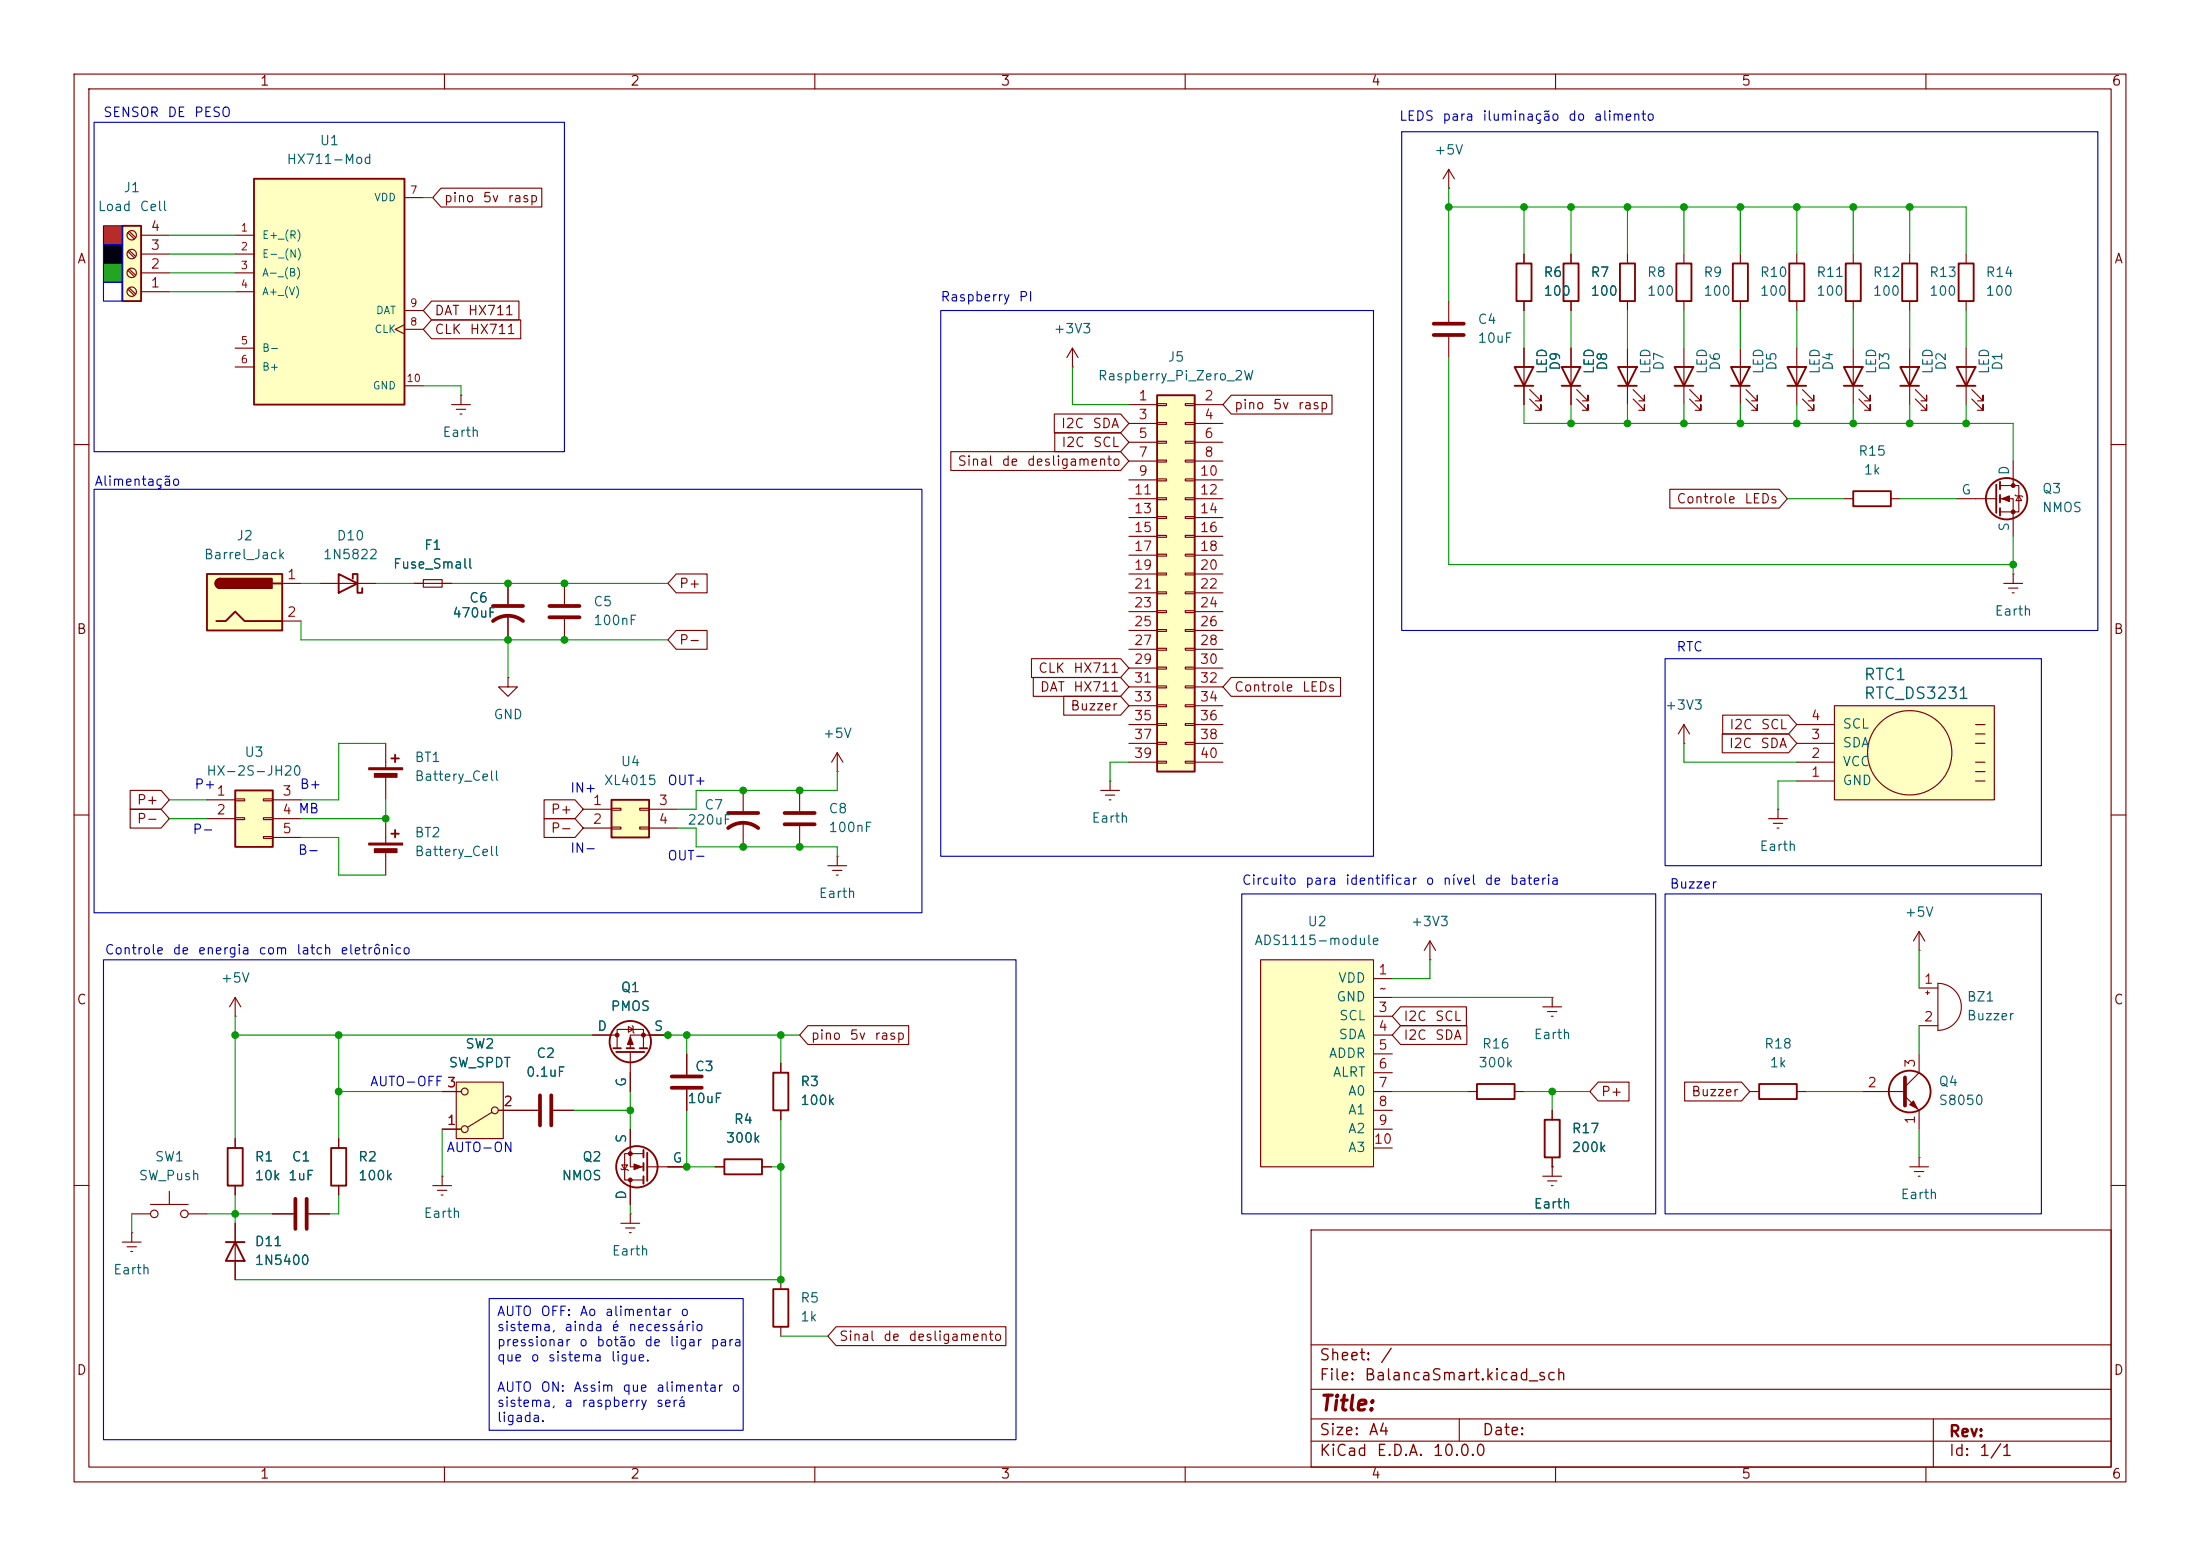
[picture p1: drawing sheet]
<svg xmlns="http://www.w3.org/2000/svg" width="297mm" height="210mm" viewBox="0 0 297 210" stroke-linecap="round" stroke-linejoin="round" font-family="sans-serif">
<g fill="none" stroke="#840000" stroke-width=".15">
<path d="M10 10h277v190h-277zM12 12h273v186h-273zM60 10v2M110 10v2M160 10v2M210 10v2M260 10v2M10 60h2M285 60h2M10 110h2M285 110h2M10 160h2"/>
<path d="M177 166h108v32h-108zM285 160h2M60 198v2M110 198v2M160 198v2M177 194.5h108M177 191.5h108M177 187.5h108M177 181.5h108M197 191.5v3M210 198v2M260 198v2"/>
<path d="M261 191.5v6.5"/>
</g>
<path d="M14 38.1h2.5v2.5h-2.5z" fill="#fbfffd"/>
<path d="M14 30.5h2.5v2.5h-2.5z" fill="#ff1303"/>
<path d="M14 35.6h2.5v2.5h-2.5z" fill="#20ff0a"/>
<path d="M14 33h2.5v2.6h-2.5z" fill="#000"/>
<path d="M205.7 47v7.6M206.5 53.8l1.5 1.6v-.8v.8h-.7M206.5 52.6l1.5 1.5v-.8v.8h-.7M227.3 97.8l-.7 1.3M227.3 97.8l.8 1.3M227.3 97.8v2.5M227.3 100.3h.1" fill="none" stroke="#840000" stroke-width=".15"/>
<path d="M204.5 49.5h2.5l-1.3 2.6zM204.5 52.1h2.5" fill="none" stroke="#840000" stroke-width=".25"/>
<path d="M247.6 95.3h21.6v12.7h-21.6z" fill="#ffffc2"/>
<g fill="none" stroke="#840000" stroke-width=".15">
<path d="M205.7 34.3v1.3M212.1 34.3v1.3M265.4 34.3v1.3M205.7 40.6v1.3M212.1 40.6v1.3M242.6 47v7.6M243.3 53.8l1.6 1.6v-.8v.8h-.8M243.3 52.6l1.6 1.5v-.8v.8h-.8M250.2 47v7.6M251 53.8l1.5 1.6v-.8v.8h-.8M251 52.6l1.5 1.5v-.8v.8h-.8M257.8 47v7.6"/>
<path d="M258.6 53.8l1.5 1.6v-.8v.8h-.8M258.6 52.6l1.5 1.5v-.8v.8h-.8M265.4 40.6v1.3M265.4 47v7.6M266.2 53.8l1.5 1.6v-.8v.8h-.7M266.2 52.6l1.5 1.5v-.8v.8h-.7M242.6 97.8h5M247.6 95.3h21.6v12.7h-21.6zM266.7 99.1h1.3M266.7 97.8h1.3M100.3 106.7v2.8M100.3 111v3.3"/>
<path d="M242.6 105.4h5M242.6 102.9h5M242.6 100.3h5M266.7 105.4h1.3M266.7 104.1h1.3M266.7 102.9h1.3M266.7 100.3h1.3M31.7 137.2h.1M31.7 134.6l-.7 1.3M31.7 134.6l.8 1.3M31.7 134.6v2.6M105.4 143.5v1.3"/>
<path d="M105.4 149.9v1.2"/>
<circle cx="257.8" cy="101.6" r="5.7"/>
</g>
<path d="M204.7 35.6h2.1v5h-2.1zM211.1 35.6h2v5h-2zM264.4 35.6h2v5h-2zM241.3 49.5h2.5l-1.2 2.6zM241.3 52.1h2.5M248.9 49.5h2.6l-1.3 2.6zM248.9 52.1h2.6M256.5 49.5h2.6l-1.3 2.6zM256.5 52.1h2.6M264.2 49.5h2.5l-1.3 2.6zM264.2 52.1h2.5M104.4 144.8h2v5.1h-2z" fill="none" stroke="#840000" stroke-width=".25"/>
<path d="M98.3 111.8a3.3 3.3 0 0 1 4.1 0M98.3 109.7h4.1" fill="none" stroke="#840000" stroke-width=".51"/>
<path d="M31.7 106.7h5.1v7.6h-5.1z" fill="#ffffc2"/>
<path d="M27.9 108h3.8M27.9 110.5h3.8M31.7 107.8h1.3v.3h-1.3zM31.7 110.4h1.3v.2h-1.3zM35.6 107.8h1.2v.3h-1.2zM35.6 110.4h1.2v.2h-1.2zM35.6 112.9h1.2v.3h-1.2zM36.8 108h3.8M36.8 110.5h3.8M36.8 113h3.8M69.8 149.9h2.8M74.7 149.9h2.8" fill="none" stroke="#840000" stroke-width=".15"/>
<path d="M31.7 106.7h5.1v7.6h-5.1z" fill="none" stroke="#840000" stroke-width=".25"/>
<path d="M72.9 147.8v4.1M74.4 147.8v4.1" fill="none" stroke="#840000" stroke-width=".51"/>
<path d="M82.5 108h5.1v5h-5.1z" fill="#ffffc2"/>
<path d="M226.3 35.6h2v5h-2zM45.7 77.5l2.6 1.2-2.6 1.3zM47.6 78.1v-.6h.7v2.5h.6v-.6M82.5 108h5.1v5h-5.1z" fill="none" stroke="#840000" stroke-width=".25"/>
<g fill="none" stroke="#840000" stroke-width=".15">
<path d="M227.3 34.3v1.3M144.8 49.5h.1M144.8 47l-.8 1.3M144.8 47l.7 1.3M144.8 47v2.5M227.3 40.6v1.3M43.2 78.7h7.6M55.9 78.7h5.1M57.1 78.2h2.6v1h-2.6zM78.7 109.2h3.8M78.7 111.8h3.8M82.5 109.1h1.3v.2h-1.3z"/>
<path d="M82.5 111.6h1.3v.3h-1.3zM86.4 109.1h1.2v.2h-1.2zM86.4 111.6h1.2v.3h-1.2zM87.6 109.2h3.8M87.6 111.8h3.8M148.6 106.7h2.5M149.2 107.3h1.3M149.7 108h.3M149.9 105.4h.1M149.9 105.4v1.3"/>
</g>
<path d="M156.2 53.3h5.1v50.8h-5.1z" fill="#ffffc2"/>
<path d="M156.2 53.3h5.1v50.8h-5.1zM52.8 112.5h1M53.3 112v1M30.7 154.9h2.1v5.1h-2.1zM199.4 146.3h5.1v2h-5.1z" fill="none" stroke="#840000" stroke-width=".25"/>
<g fill="none" stroke="#840000" stroke-width=".15">
<path d="M152.4 54.6h3.8M152.4 57.2h3.8M152.4 59.7h3.8M156.2 54.5h1.3v.2h-1.3zM156.2 57h1.3v.3h-1.3zM156.2 59.6h1.3v.2h-1.3zM160 54.5h1.3v.2h-1.3zM160 57h1.3v.3h-1.3zM160 59.6h1.3v.2h-1.3zM161.3 54.6h3.8M161.3 57.2h3.8M161.3 59.7h3.8"/>
<path d="M152.4 62.2h3.8M152.4 64.8h3.8M152.4 67.3h3.8M152.4 69.9h3.8M152.4 72.4h3.8M152.4 74.9h3.8M152.4 77.5h3.8M156.2 62.1h1.3v.3h-1.3zM156.2 64.6h1.3v.3h-1.3zM156.2 67.2h1.3v.2h-1.3zM156.2 69.7h1.3v.3h-1.3zM156.2 72.3h1.3v.2h-1.3z"/>
<path d="M156.2 74.8h1.3v.3h-1.3zM156.2 77.3h1.3v.3h-1.3zM156.2 79.9h1.3v.2h-1.3zM160 62.1h1.3v.3h-1.3zM160 64.6h1.3v.3h-1.3zM160 67.2h1.3v.2h-1.3zM160 69.7h1.3v.3h-1.3zM160 72.3h1.3v.2h-1.3zM160 74.8h1.3v.3h-1.3zM160 77.3h1.3v.3h-1.3zM160 79.9h1.3v.2h-1.3zM161.3 62.2h3.8"/>
<path d="M161.3 64.8h3.8M161.3 67.3h3.8M161.3 69.9h3.8M161.3 72.4h3.8M161.3 74.9h3.8M161.3 77.5h3.8M152.4 80h3.8M152.4 82.6h3.8M152.4 85.1h3.8M152.4 87.6h3.8M152.4 90.2h3.8M152.4 92.7h3.8"/>
<path d="M152.4 95.3h3.8M152.4 97.8h3.8M156.2 82.4h1.3v.3h-1.3zM156.2 85h1.3v.2h-1.3zM156.2 87.5h1.3v.3h-1.3zM156.2 90h1.3v.3h-1.3zM156.2 92.6h1.3v.2h-1.3zM156.2 95.1h1.3v.3h-1.3zM156.2 97.7h1.3v.2h-1.3zM160 82.4h1.3v.3h-1.3zM160 85h1.3v.2h-1.3zM160 87.5h1.3v.3h-1.3z"/>
<path d="M160 90h1.3v.3h-1.3zM160 92.6h1.3v.2h-1.3zM160 95.1h1.3v.3h-1.3zM160 97.7h1.3v.2h-1.3zM161.3 80h3.8M161.3 82.6h3.8M161.3 85.1h3.8M161.3 87.6h3.8M161.3 90.2h3.8M161.3 92.7h3.8M161.3 95.3h3.8M161.3 97.8h3.8"/>
<path d="M52.1 110.5v3.3M52.1 114.8v3.3M152.4 100.3h3.8M152.4 102.9h3.8M156.2 100.2h1.3v.3h-1.3zM156.2 102.7h1.3v.3h-1.3zM160 100.2h1.3v.3h-1.3zM160 102.7h1.3v.3h-1.3zM161.3 100.3h3.8M161.3 102.9h3.8M193 129.5h.1M193 127l-.7 1.3"/>
<path d="M193 127l.8 1.3M193 127v2.5M31.7 153.7v1.2M198.1 147.3h1.3M204.5 147.3h1.2M17.8 163.8h2.5M20.3 162.6h5.1M22.9 160.8v1.8M25.4 163.8h2.5M31.7 160v1.3"/>
<circle cx="20.8" cy="163.8" r=".51"/>
<circle cx="24.9" cy="163.8" r=".51"/>
</g>
<g fill="#840000" stroke="#840000" stroke-width=".15">
<path d="M49.8 113.8h4.6v.2h-4.6z"/>
<path d="M50.5 114.6h3.1v.5h-3.1z"/>
</g>
<path d="M170.2 129.5h15.2v28h-15.2z" fill="#ffffc2"/>
<g fill="none" stroke="#840000" stroke-width=".15">
<path d="M68.6 78.7v2.8M68.6 91.4v1.3h1.2l-1.2 1.3-1.3-1.3h1.3M68.6 91.4h.1M68.6 83.1v3.3M52.1 100.3v3.3M52.1 104.6v3.4M107.9 106.7v2.8M107.9 111.5v2.8M111.8 116.8h2.5M112.4 117.5h1.3M112.9 118.1h.3M113 115.6h.1"/>
<path d="M113 104.1h.1M113 101.6v2.5M113 115.6v1.2M113 101.6l-.7 1.3M113 101.6l.8 1.3M170.2 129.5h15.2v28h-15.2zM185.4 132.1h2.6M185.4 137.2h2.6M185.4 139.7h2.6M185.4 134.6h2.6M185.4 142.2h2.6M185.4 144.8h2.6"/>
<path d="M185.4 147.3h2.6M185.4 149.9h2.6M185.4 152.4h2.6M185.4 154.9h2.6"/>
</g>
<path d="M66.5 83.8a3.3 3.3 0 0 1 4.1 0M66.5 81.8h4.1M105.9 109.7h4.1M105.9 111.3h4.1" fill="none" stroke="#840000" stroke-width=".51"/>
<g fill="#840000" stroke="#840000" stroke-width=".15">
<path d="M49.8 103.6h4.6v.3h-4.6z"/>
<path d="M50.5 104.4h3.1v.5h-3.1z"/>
</g>
<path d="M52.8 102.4h1M53.3 101.9v1" fill="none" stroke="#840000" stroke-width=".25"/>
<path d="M16.5 30.5h2.5v10.1h-2.5z" fill="#ffffc2"/>
<path d="M16.5 30.5h2.5v10.1h-2.5zM218.7 35.6h2v5h-2zM241.6 35.6h2v5h-2zM256.8 35.6h2v5h-2z" fill="none" stroke="#840000" stroke-width=".25"/>
<g fill="none" stroke="#840000" stroke-width=".15">
<path d="M17.3 39l.8 .9M17.3 36.5l.8 .8M17.3 34l.8 .8M17.3 31.4l.8 .9M17.4 38.9l.9 .8M17.4 36.3l.9 .9M17.4 33.8l.9 .8M17.4 31.2l.9 .9M19 39.4h3.9M19 36.8h3.9M19 34.3h3.9M19 31.8h3.9"/>
<path d="M219.7 34.3v1.3M242.6 34.3v1.3M257.8 34.3v1.3M195.6 40.6v2.8M195.6 45.5v2.8M219.7 40.6v1.3M242.6 40.6v1.3M257.8 40.6v1.3M36.8 163.8h2.8M41.7 163.8h2.7"/>
<circle cx="17.8" cy="34.3" r=".63"/>
<circle cx="17.8" cy="36.8" r=".63"/>
<circle cx="17.8" cy="39.4" r=".63"/>
<circle cx="17.8" cy="31.7" r=".63"/>
</g>
<path d="M193.5 43.7h4.1M193.5 45.2h4.1M39.9 161.8v4.1M41.4 161.8v4.1" fill="none" stroke="#840000" stroke-width=".51"/>
<path d="M34.3 24.1h20.3v30.5h-20.3z" fill="#ffffc2"/>
<g fill="none" stroke="#840000" stroke-width=".25">
<path d="M34.3 24.1h20.3v30.5h-20.3zM233.9 35.6h2.1v5h-2.1zM210.8 49.5h2.6l-1.3 2.6zM210.8 52.1h2.6M218.4 49.5h2.6l-1.3 2.6zM218.4 52.1h2.6M226.1 49.5h2.5l-1.3 2.6zM226.1 52.1h2.5M233.7 49.5h2.5l-1.3 2.6zM233.7 52.1h2.5M250.2 66.3h5.1v2h-5.1zM269.5 65.4v3.8"/>
<path d="M270 65v1M270 66.8v1M270 68.6v1M44.7 154.9h2v5.1h-2zM208.5 151.1h2.1v5.1h-2.1zM237.5 146.3h5.1v2h-5.1z"/>
<circle cx="270.9" cy="67.3" r="2.79"/>
<circle cx="257.8" cy="147.3" r="2.82"/>
</g>
<g fill="none" stroke="#840000" stroke-width=".15">
<path d="M31.7 31.8h2.6M31.7 34.3h2.6M31.7 36.8h2.6M31.7 39.4h2.6M54.6 26.7h2.5M195.6 25.4h.1M195.6 22.9l-.8 1.2M195.6 22.9l.7 1.2M195.6 22.9v2.5M234.9 34.3v1.3M31.7 47h2.6M31.7 49.5h2.6"/>
<path d="M54.6 43.8l-1.3 .7 1.3 .6M54.6 44.5h2.5M54.6 41.9h2.5M54.6 52.1h2.5M61 54.6h2.5M61.6 55.2h1.3M62.1 55.9h.3M62.2 53.3h.1M62.2 53.3v1.3M212.1 47v7.6M212.9 53.8l1.5 1.6v-.8v.8h-.8M212.9 52.6l1.5 1.5v-.8v.8h-.8"/>
<path d="M219.7 47v7.6M220.5 53.8l1.5 1.6v-.8v.8h-.8M220.5 52.6l1.5 1.5v-.8v.8h-.8M227.3 47v7.6M228.1 53.8l1.5 1.6v-.8v.8h-.7M228.1 52.6l1.5 1.5v-.8v.8h-.7M234.9 40.6v1.3M234.9 47v7.6M235.7 53.8l1.5 1.6v-.8v.8h-.7M235.7 52.6l1.5 1.5v-.8v.8h-.7M248.9 67.3h1.3M255.3 67.3h1.2"/>
<path d="M264.2 67.3h5.3M270 65.5h2.5v3.6h-2.5M270 67.3h1.8v5.1M270.5 78.7h2.5M271.1 79.4h1.3M271.8 77.5h.1M271.8 62.2v3.3M271.8 77.5v1.2M272 66.8l.2 .1h.7l.1 .2M272.5 66.9l.4 .7h-.7zM271.7 80h.2M208.3 135.9h2.5"/>
<path d="M208.9 136.5h1.3M209.4 137.2h.3M209.5 134.6h.1M209.5 134.6v1.3M259.1 128.3h.1M259.1 125.7v2.6M259.1 125.7l-.8 1.3M259.1 125.7l.7 1.3M259.1 133.4h2.5M259.1 138.4h2.5M260 134h.5M260.2 133.7v.5"/>
<path d="M261.6 132.7a3.2 3.2 0 0 1 3.2 3.2 3.2 3.2 0 0 1-3.2 3.2zM45.7 153.7v1.2M208.3 158.8h2.5M208.9 159.4h1.3M209.5 157.5h.1M209.5 149.9v1.2M209.5 156.2v2.6M236.2 147.3h1.3M242.6 147.3h1.2M251.5 147.3h5.7M257.2 148l1.9 1.9v2.5M257.8 157.5h2.5"/>
<path d="M258.4 158.1h1.3M259 158.8h.2M259.1 156.2h.1M259.1 142.2v2.6l-1.9 1.9M259.1 156.2v1.3M45.7 160v1.3M209.4 160h.3"/>
</g>
<path d="M257.2 145.4v3.8" fill="none" stroke="#840000" stroke-width=".51"/>
<g fill="#840000" stroke="#840000" stroke-width=".15">
<path d="M257.8 149.1l.5-.5 .5 1z"/>
<path d="M270.3 67.3l1-.4v.8z"/>
<circle cx="271.8" cy="65.5" r=".25"/>
<circle cx="271.8" cy="69.1" r=".25"/>
</g>
<path d="M61.6 146.1h6.3v7.6h-6.3z" fill="#ffffc2"/>
<g fill="none" stroke="#840000" stroke-width=".15">
<path d="M250.2 34.3v1.3M250.2 40.6v1.3M76.2 78.7v2.8M76.2 83.6v2.8M238.8 110.5h2.5M239.4 111.1h1.3M239.9 111.8h.3M240 109.2h.1M240 109.2v1.3M59.7 158.8h.1M59.7 152.4h2.5M59.7 147.3h2.5"/>
<path d="M59.7 158.8v1.2M61.6 146.1h6.3v7.6h-6.3zM66.4 150.1l-3.3 2M67.3 149.9h2.5M92.7 142.2v2.8M92.7 147.1v2.8M16.5 167.6h2.5M17.1 168.3h1.3M17.7 168.9h.2M17.8 166.4h.1M17.8 166.4v1.2M31.7 165.1v7.6"/>
<path d="M58.4 160h2.6M59.1 160.7h1.2M59.6 161.3h.2M105.4 172.7v1.3M105.4 179.1v1.2"/>
<circle cx="62.7" cy="152.4" r=".46"/>
<circle cx="62.7" cy="147.3" r=".46"/>
<circle cx="66.8" cy="149.9" r=".46"/>
</g>
<path d="M74.2 81.8h4M74.2 83.3h4M90.7 146.8h4M90.7 145.3h4" fill="none" stroke="#840000" stroke-width=".51"/>
<path d="M249.2 35.6h2v5h-2zM30.5 167.6h2.5M31.7 167.6l1.3 2.6h-2.5zM104.4 174h2v5.1h-2z" fill="none" stroke="#840000" stroke-width=".25"/>
<path d="M27.9 77.5h10.2v7.6h-10.2z" fill="#ffffc2"/>
<g fill="none" stroke="#840000" stroke-width=".25">
<path d="M27.9 77.5h10.2v7.6h-10.2zM29.7 78.1a.64 .64 0 0 0-.6 .6 .64 .64 0 0 0 .6 .7M36.8 78.7h1.3M29.2 83.8h1.3l1.2-1.2 1.3 1.2h5.1M82.8 141.5h1M83.2 142h3.8M84.6 141.5h1M86.4 141.5h1M86.9 155.2v1M86.9 157v1M86.9 158.8v1M87.4 155.6v3.8"/>
<path d="M97.8 156.5h5.1v2h-5.1z"/>
<circle cx="85.1" cy="140.6" r="2.79"/>
<circle cx="86" cy="157.5" r="2.79"/>
</g>
<g fill="#840000" stroke="#840000" stroke-width=".25">
<path d="M29.3 78.3l.4-.2v1.3a.63 .63 0 0 1-.6-.4 .63 .63 0 0 1 .2-.7z"/>
<path d="M29.7 78.1h7v1.3h-7z"/>
</g>
<g fill="none" stroke="#840000" stroke-width=".15">
<path d="M59.5 25.4h13.6v2.5h-13.6l-1.1-1.2zM205.7 34.3v1.3M212.1 34.3v1.3M58.3 40.6h11.8v2.6h-11.8l-1.2-1.3zM58.3 43.2h12v2.5h-12l-1.2-1.2zM142.3 55.9h9l1.1 1.3-1.1 1.2h-9zM142.4 58.4h8.9l1.1 1.3-1.1 1.3h-8.9zM166.2 53.3h13.6v2.6h-13.6l-1.1-1.3zM205.7 40.6v1.3M205.7 47v2.5M205.7 52.1v2.5M212.1 40.6v1.3"/>
<path d="M212.1 47v2.5M212.1 52.1v2.5M38.1 78.7h2.5M55.9 78.7h1.2M59.7 78.7h1.3M68.6 78.7v2.8M91.3 77.5h4.2v2.5h-4.2l-1.1-1.3zM128.4 61h22.9l1.1 1.2-1.1 1.3h-22.9zM225.4 66h14.8l1.1 1.3-1.1 1.3h-14.8zM38.1 83.8h2.5M68.6 83.1v3.3M91.3 85.1h4.2v2.5h-4.2l-1.1-1.2z"/>
<path d="M139.3 88.9h12l1.1 1.3-1.1 1.2h-12zM139.5 91.4h11.8l1.1 1.3-1.1 1.3h-11.8zM143.6 94h7.7l1.1 1.3-1.1 1.2h-7.7zM166.2 91.4h14.8v2.6h-14.8l-1.1-1.3zM232.5 99.1h9l1.1 1.2-1.1 1.3h-9zM232.6 96.5h8.9l1.1 1.3-1.1 1.3h-8.9zM17.6 109.2h4.1l1.2 1.3-1.2 1.3h-4.1zM17.6 106.7h4.1l1.2 1.3-1.2 1.2h-4.1zM73.5 107.9h4.1l1.1 1.3-1.1 1.3h-4.1zM73.5 110.5h4.1l1.1 1.3-1.1 1.2h-4.1zM80 139.7h3.3M84.8 138.6l.7 .3-.7 .4z"/>
<path d="M85.3 138.4l.2 .2v.7l.1 .1M90.2 139.7h-5.1v1.8M109.1 138.4h13.6v2.6h-13.6l-1.2-1.3zM189.1 138.4h8.9v2.6h-8.9l-1.1-1.3zM189.1 135.9h8.9v2.5h-8.9l-1.1-1.2zM31.7 153.7v1.2M45.7 153.7v1.2M59.7 152.4h2.5M59.7 147.3h2.5M67.3 149.9h5.3M74.7 149.9h2.8M83.3 141.5v-2.6h3.6v2.6"/>
<path d="M83.8 157.7l.1 .2h.8l.1 .1M83.9 157.2h.8l-.4 .7zM85.1 152.4v5.1h1.8M85.1 142v5.3M85.1 159.3v3.3M86.9 155.7h-2.6v3.6h2.6M87.4 157.5h5.3M92.7 142.2v2.8M92.7 147.1v2.8M96.5 157.5h1.3M102.9 157.5h1.2M105.4 143.5v1.3"/>
<path d="M105.4 149.9v1.2M209.5 157.5h.1M209.5 149.9v1.2M209.5 156.2v1.3M215.7 146h4.2v2.6h-4.2l-1.1-1.3zM227.4 146h7.7l1.1 1.3-1.1 1.3h-7.7zM31.7 160v1.3M31.7 165.1v2.5M31.7 170.2v2.5M36.8 163.8h2.8M41.7 163.8h2.7M45.7 160v1.3"/>
<path d="M83.8 165.1h2.6M84.5 165.7h1.2M85 166.4h.2M85.1 163.8h.1M85.1 163.8v1.3M112.9 179.1h22.9v2.5h-22.9l-1.1-1.3z"/>
</g>
<g fill="#840000" stroke="#840000" stroke-width=".15">
<path d="M85.1 140l.4 1h-.8z"/>
<path d="M85.6 157.1l1 .4-1 .4z"/>
<circle cx="83.3" cy="139.7" r=".25"/>
<circle cx="86.9" cy="139.7" r=".25"/>
<circle cx="85.1" cy="159.3" r=".25"/>
<circle cx="85.1" cy="155.7" r=".25"/>
</g>
<g fill="none" stroke="#009600" stroke-width=".15">
<path d="M22.9 36.8h8.8M22.9 31.8h8.8M22.9 34.3h8.8M22.9 39.4h8.8M57.1 26.7h1.3M195.6 27.9h69.8v6.4M195.6 25.4v15.2M205.7 27.9v6.4M212.1 27.9v6.4M219.7 27.9v6.4M227.3 27.9v6.4M234.9 27.9v6.4"/>
<path d="M242.6 27.9v6.4M250.2 27.9v6.4M257.8 27.9v6.4M57.1 52.1h5.1v1.2M144.8 49.5v5.1h7.6M195.6 48.3v27.9h76.2M205.7 54.6v2.6h66.1v5M205.7 41.9v5.1M212.1 41.9v5.1M212.1 54.6v2.6M219.7 41.9v5.1M219.7 54.6v2.6"/>
<path d="M227.3 41.9v5.1M227.3 54.6v2.6M234.9 41.9v5.1M234.9 54.6v2.6M242.6 41.9v5.1M242.6 54.6v2.6M250.2 41.9v5.1M250.2 54.6v2.6M257.8 41.9v5.1M257.8 54.6v2.6M265.4 41.9v5.1M265.4 54.6v2.6"/>
<path d="M40.6 78.7h2.6M50.8 78.7h5.1M61 78.7h29.2M241.3 67.3h7.6M256.5 67.3h7.7M271.8 72.4v5.1M40.6 83.8v2.6h49.6M68.6 86.4v5M22.9 110.5h5M22.9 108h5M40.6 113h5.1v5.1h6.4M52.1 100.3h-6.4v7.7h-5.1"/>
<path d="M52.1 108v2.5h-11.5M91.4 111.8h2.6v2.5h19v1.3M113 104.1v2.6h-19v2.5h-2.6M152.4 102.9h-2.5v2.5M227.3 100.3v2.6h15.3M242.6 105.4h-2.6v3.8M31.7 139.7h48.3M31.7 137.2v16.5M45.7 139.7v14M87.6 139.7h20.3M92.7 139.7v2.5M105.4 139.7v3.8"/>
<path d="M188 134.6h21.5M193 129.5v2.6h-5M259.1 128.3v5.1M259.1 138.4v3.8M45.7 147.3h14M59.7 152.4v6.4M77.5 149.9h7.6M85.1 147.3v5.1M90.2 157.5h6.3M92.7 149.9v7.6M104.1 157.5h1.3M105.4 151.1v21.6h-73.7"/>
<path d="M188 147.3h10.1M205.7 147.3h8.9M209.5 147.3v2.6M243.8 147.3h7.7M259.1 152.4v3.8M17.8 163.8v2.6M27.9 163.8h8.9M31.7 161.3v3.8M45.7 161.3v2.5h-1.3M85.1 162.6v1.2M105.4 180.3h6.4"/>
</g>
<g fill="none" stroke="#0000c2" stroke-width=".15">
<path d="M12.7 16.5h63.5v44.5h-63.5zM189.2 17.8h94v67.3h-94zM14 38.1h2.5v2.5h-2.5zM14 30.5h2.5v2.5h-2.5zM14 35.6h2.5v2.5h-2.5zM14 33h2.5v2.6h-2.5zM127 41.9h58.4v73.7h-58.4zM12.7 66h111.8v57.2h-111.8zM224.8 88.9h50.8v27.9h-50.8zM14 129.5h123.2v64.8h-123.2zM167.6 120.7h55.9v43.1h-55.9zM224.8 120.7h50.8v43.1h-50.8z"/>
<path d="M66 175.3h34.3v17.7h-34.3z"/>
</g>
<g fill="#009600" stroke="#009600" stroke-width=".14">
<circle cx="205.7" cy="27.9" r=".46"/>
<circle cx="195.6" cy="27.9" r=".46"/>
<circle cx="219.7" cy="57.2" r=".46"/>
<circle cx="234.9" cy="57.2" r=".46"/>
<circle cx="227.3" cy="57.2" r=".46"/>
<circle cx="271.8" cy="76.2" r=".46"/>
<circle cx="257.8" cy="57.2" r=".46"/>
<circle cx="265.4" cy="57.2" r=".46"/>
<circle cx="250.2" cy="57.2" r=".46"/>
<circle cx="234.9" cy="27.9" r=".46"/>
<circle cx="219.7" cy="27.9" r=".46"/>
<circle cx="227.3" cy="27.9" r=".46"/>
<circle cx="212.1" cy="27.9" r=".46"/>
<circle cx="212.1" cy="57.2" r=".46"/>
<circle cx="242.6" cy="27.9" r=".46"/>
<circle cx="250.2" cy="27.9" r=".46"/>
<circle cx="242.6" cy="57.2" r=".46"/>
<circle cx="257.8" cy="27.9" r=".46"/>
<circle cx="209.5" cy="147.3" r=".46"/>
<circle cx="85.1" cy="149.9" r=".46"/>
<circle cx="90.2" cy="139.7" r=".46"/>
<circle cx="45.7" cy="139.7" r=".46"/>
<circle cx="45.7" cy="147.3" r=".46"/>
<circle cx="31.7" cy="139.7" r=".46"/>
<circle cx="31.7" cy="163.8" r=".46"/>
<circle cx="100.3" cy="106.7" r=".46"/>
<circle cx="100.3" cy="114.3" r=".46"/>
<circle cx="107.9" cy="114.3" r=".46"/>
<circle cx="107.9" cy="106.7" r=".46"/>
<circle cx="76.2" cy="86.4" r=".46"/>
<circle cx="76.2" cy="78.7" r=".46"/>
<circle cx="92.7" cy="157.5" r=".46"/>
<circle cx="92.7" cy="139.7" r=".46"/>
<circle cx="105.4" cy="172.7" r=".46"/>
<circle cx="105.4" cy="139.7" r=".46"/>
<circle cx="105.4" cy="157.5" r=".46"/>
<circle cx="52.1" cy="110.5" r=".46"/>
<circle cx="68.6" cy="86.4" r=".46"/>
<circle cx="68.6" cy="78.7" r=".46"/>
</g>
<text font-size="2" fill="#840000" x="178" y="190.9">Title:</text>
<g font-size="1.5" fill="#006464">
<text x="251.5" y="92.2">RTC1</text>
<text x="251.5" y="94.7">RTC_DS3231</text>
</g>
<g font-size="1.5" fill="#840000">
<text x="178" y="184">Sheet:</text>
<text x="186.2" y="184">/</text>
<text x="178" y="186.7">File:</text>
<text x="184.1" y="186.7">BalancaSmart.kicad_sch</text>
<text x="178" y="196.9">KiCad</text>
<text x="178" y="194.1">Size:</text>
<text x="184.7" y="194.1">A4</text>
<text x="185.7" y="196.9">E.D.A.</text>
<text x="193.3" y="196.9">10.0.0</text>
<text x="200" y="194.1">Date:</text>
<text x="263" y="194.3">Rev:</text>
<text x="263" y="196.9">Id:</text>
<text x="267.1" y="196.9">1/1</text>
</g>
<g font-size="1.3" fill="#840000">
<text x="35" y="11.9">1</text>
<text x="85" y="11.9">2</text>
<text x="135" y="11.9">3</text>
<text x="185" y="11.9">4</text>
<text x="235" y="11.9">5</text>
<text x="285" y="11.9">6</text>
<text x="59.8" y="27.6">pino</text>
<text x="65.1" y="27.6">5v</text>
<text x="68.4" y="27.6">rasp</text>
<text x="10.3" y="35.9">A</text>
<text x="285.3" y="35.9">A</text>
<text x="58.6" y="42.9">DAT</text>
<text x="58.6" y="45.4">CLK</text>
<text x="63.1" y="42.9">HX711</text>
<text x="63.3" y="45.4">HX711</text>
<text x="143.1" y="58.1">I2C</text>
<text x="147.4" y="58.1">SDA</text>
<text x="166.5" y="55.6">pino</text>
<text x="171.8" y="55.6">5v</text>
<text x="175.1" y="55.6">rasp</text>
<text x="129.2" y="63.2">Sinal</text>
<text x="135.1" y="63.2">de</text>
<text x="138.5" y="63.2">desligamento</text>
<text x="143.2" y="60.6">I2C</text>
<text x="147.5" y="60.6">SCL</text>
<text x="226.2" y="68.3">Controle</text>
<text x="235.4" y="68.3">LEDs</text>
<text x="91.6" y="79.7">P+</text>
<text x="10.3" y="85.9">B</text>
<text x="91.6" y="87.3">P-</text>
<text x="285.3" y="85.9">B</text>
<text x="140.1" y="91.1">CLK</text>
<text x="140.3" y="93.7">DAT</text>
<text x="144.8" y="93.7">HX711</text>
<text x="144.8" y="91.1">HX711</text>
<text x="166.5" y="93.7">Controle</text>
<text x="175.7" y="93.7">LEDs</text>
<text x="144.4" y="96.2">Buzzer</text>
<text x="233.3" y="101.3">I2C</text>
<text x="233.4" y="98.7">I2C</text>
<text x="237.6" y="101.3">SDA</text>
<text x="237.6" y="98.7">SCL</text>
<text x="18.4" y="111.4">P-</text>
<text x="18.4" y="108.9">P+</text>
<text x="74.3" y="110.2">P+</text>
<text x="74.3" y="112.7">P-</text>
<text x="10.3" y="135.9">C</text>
<text x="285.3" y="135.9">C</text>
<text x="109.4" y="140.7">pino</text>
<text x="114.6" y="140.7">5v</text>
<text x="117.9" y="140.7">rasp</text>
<text x="189.4" y="140.7">I2C</text>
<text x="189.4" y="138.1">I2C</text>
<text x="193.6" y="140.7">SDA</text>
<text x="193.6" y="138.1">SCL</text>
<text x="216.1" y="148.3">P+</text>
<text x="228.2" y="148.3">Buzzer</text>
<text x="10.3" y="185.9">D</text>
<text x="113.2" y="181.3">Sinal</text>
<text x="119.1" y="181.3">de</text>
<text x="122.5" y="181.3">desligamento</text>
<text x="285.3" y="185.9">D</text>
<text x="35" y="199.9">1</text>
<text x="85" y="199.9">2</text>
<text x="135" y="199.9">3</text>
<text x="185" y="199.9">4</text>
<text x="235" y="199.9">5</text>
<text x="285" y="199.9">6</text>
</g>
<g font-size="1.3" fill="#0000c2">
<text x="13.8" y="16.1">SENSOR</text>
<text x="22.5" y="16.1">DE</text>
<text x="26.1" y="16.1">PESO</text>
<text x="188.8" y="16.6">LEDS</text>
<text x="194.6" y="16.6">para</text>
<text x="200" y="16.6">iluminação</text>
<text x="211.6" y="16.6">do</text>
<text x="215.1" y="16.6">alimento</text>
<text x="126.9" y="41">Raspberry</text>
<text x="137.4" y="41">PI</text>
<text x="12.7" y="65.9">Alimentação</text>
<text x="226.2" y="88.2">RTC</text>
<text x="26.2" y="106.8">P+</text>
<text x="40.4" y="106.8">B+</text>
<text x="76.9" y="107.3">IN+</text>
<text x="90" y="106.3">OUT+</text>
<text x="25.9" y="112.9">P-</text>
<text x="40.2" y="110.1">MB</text>
<text x="40.1" y="115.7">B-</text>
<text x="76.9" y="115.4">IN-</text>
<text x="90" y="116.4">OUT-</text>
<text x="167.6" y="119.7">Circuito</text>
<text x="176.1" y="119.7">para</text>
<text x="181.5" y="119.7">identificar</text>
<text x="192.4" y="119.7">o</text>
<text x="194.7" y="119.7">nível</text>
<text x="200.3" y="119.7">de</text>
<text x="203.7" y="119.7">bateria</text>
<text x="225.3" y="120.2">Buzzer</text>
<text x="14.1" y="129.1">Controle</text>
<text x="23.2" y="129.1">de</text>
<text x="26.6" y="129.1">energia</text>
<text x="34.8" y="129.1">com</text>
<text x="39.9" y="129.1">latch</text>
<text x="45.8" y="129.1">eletrônico</text>
<text x="49.9" y="146.9">AUTO-OFF 3</text>
<text x="60.2" y="155.8">AUTO-ON</text>
<text x="67" y="177.9">AUTO</text>
<text x="67" y="180">sistema,</text>
<text x="72.9" y="177.9">OFF:</text>
<text x="76.1" y="180">ainda</text>
<text x="78.2" y="177.9">Ao</text>
<text x="81.6" y="177.9">alimentar</text>
<text x="82.5" y="180">é</text>
<text x="84.7" y="180">necessário</text>
<text x="91.8" y="177.9">o</text>
<text x="67" y="182">pressionar</text>
<text x="67" y="184.1">que</text>
<text x="71.5" y="184.1">o</text>
<text x="73.9" y="184.1">sistema</text>
<text x="78.1" y="182">o</text>
<text x="80.4" y="182">botão</text>
<text x="82.4" y="184.1">ligue.</text>
<text x="86.9" y="182">de</text>
<text x="90.3" y="182">ligar</text>
<text x="95.8" y="182">para</text>
<text x="67" y="188.2">AUTO</text>
<text x="67" y="190.2">sistema,</text>
<text x="72.9" y="188.2">ON:</text>
<text x="76.1" y="190.2">a</text>
<text x="77.3" y="188.2">Assim</text>
<text x="78.4" y="190.2">raspberry</text>
<text x="83.9" y="188.2">que</text>
<text x="88.5" y="190.2">será</text>
<text x="88.5" y="188.2">alimentar</text>
<text x="98.7" y="188.2">o</text>
<text x="67" y="192.3">ligada.</text>
</g>
<g font-size="1.3" fill="#006464">
<text x="38.6" y="22.5">HX711-Mod</text>
<text x="43.1" y="19.9">U1</text>
<text x="193.5" y="21.2">+5V</text>
<text x="13.1" y="28.8">Load</text>
<text x="16.6" y="26.3">J1</text>
<text x="18.8" y="28.8">Cell</text>
<text x="208.3" y="37.7">R6</text>
<text x="208.3" y="40.2">100</text>
<text x="214.6" y="37.7">R7</text>
<text x="214.6" y="40.2">100</text>
<text x="222.3" y="37.7">R8</text>
<text x="222.3" y="40.2">100</text>
<text x="229.9" y="37.7">R9</text>
<text x="229.9" y="40.2">100</text>
<text x="237.5" y="40.2">100</text>
<text x="237.5" y="37.7">R10</text>
<text x="245.1" y="40.2">100</text>
<text x="245.1" y="37.7">R11</text>
<text x="252.7" y="40.2">100</text>
<text x="252.7" y="37.7">R12</text>
<text x="260.4" y="40.2">100</text>
<text x="260.4" y="37.7">R13</text>
<text x="268" y="40.2">100</text>
<text x="268" y="37.7">R14</text>
<text x="142.1" y="45.3">+3V3</text>
<text x="199.4" y="44">C4</text>
<text x="199.4" y="46.6">10uF</text>
<text x="148.1" y="51.7">Raspberry_Pi_Zero_2W</text>
<text x="157.6" y="49.1">J5</text>
<text x="209.1" y="50.6" transform="rotate(-90 209.1 50.6)">LED</text>
<text x="210.9" y="50.1" transform="rotate(-90 210.9 50.1)">D9</text>
<text x="215.5" y="50.6" transform="rotate(-90 215.5 50.6)">LED</text>
<text x="217.3" y="50.1" transform="rotate(-90 217.3 50.1)">D8</text>
<text x="223.1" y="50.6" transform="rotate(-90 223.1 50.6)">LED</text>
<text x="224.9" y="50.1" transform="rotate(-90 224.9 50.1)">D7</text>
<text x="230.7" y="50.6" transform="rotate(-90 230.7 50.6)">LED</text>
<text x="232.5" y="50.1" transform="rotate(-90 232.5 50.1)">D6</text>
<text x="238.4" y="50.6" transform="rotate(-90 238.4 50.6)">LED</text>
<text x="240.1" y="50.1" transform="rotate(-90 240.1 50.1)">D5</text>
<text x="246" y="50.6" transform="rotate(-90 246 50.6)">LED</text>
<text x="247.8" y="50.1" transform="rotate(-90 247.8 50.1)">D4</text>
<text x="253.6" y="50.6" transform="rotate(-90 253.6 50.6)">LED</text>
<text x="255.4" y="50.1" transform="rotate(-90 255.4 50.1)">D3</text>
<text x="261.2" y="50.6" transform="rotate(-90 261.2 50.6)">LED</text>
<text x="263" y="50.1" transform="rotate(-90 263 50.1)">D2</text>
<text x="268.8" y="50.6" transform="rotate(-90 268.8 50.6)">LED</text>
<text x="270.6" y="50.1" transform="rotate(-90 270.6 50.1)">D1</text>
<text x="59.6" y="59.3">Earth</text>
<text x="250.8" y="61.8">R15</text>
<text x="251.5" y="64.4">1k</text>
<text x="271.5" y="64.2" transform="rotate(-90 271.5 64.2)">D</text>
<text x="264.7" y="67.1">G</text>
<text x="271.5" y="71.8" transform="rotate(-90 271.5 71.8)">S</text>
<text x="275.6" y="69.4">NMOS</text>
<text x="275.6" y="66.9">Q3</text>
<text x="27.4" y="75.8">Barrel_Jack</text>
<text x="31.8" y="73.3">J2</text>
<text x="43.5" y="75.8">1N5822</text>
<text x="45.4" y="73.3">D10</text>
<text x="53" y="77.1">Fuse_Small</text>
<text x="57.2" y="74.5">F1</text>
<text x="61" y="83.7">470uF</text>
<text x="63.3" y="81.6">C6</text>
<text x="80" y="82.1">C5</text>
<text x="269.2" y="83.4">Earth</text>
<text x="80" y="84.7">100nF</text>
<text x="66.5" y="97.4">GND</text>
<text x="111" y="99.9">+5V</text>
<text x="224.7" y="96.1">+3V3</text>
<text x="248.7" y="101.2">SDA</text>
<text x="248.7" y="98.7">SCL</text>
<text x="27.8" y="105">HX-2S-JH20</text>
<text x="32.9" y="102.5">U3</text>
<text x="55.9" y="103.2">BT1</text>
<text x="55.9" y="105.7">Battery_Cell</text>
<text x="81.5" y="106.3">XL4015</text>
<text x="83.7" y="103.7">U4</text>
<text x="248.7" y="106.3">GND</text>
<text x="248.7" y="103.7">VCC</text>
<text x="55.9" y="113.3">BT2</text>
<text x="92.7" y="111.6">220uF</text>
<text x="95" y="109.6">C7</text>
<text x="111.8" y="110.1">C8</text>
<text x="111.8" y="112.6">100nF</text>
<text x="147.3" y="111.4">Earth</text>
<text x="55.9" y="115.9">Battery_Cell</text>
<text x="237.4" y="115.2">Earth</text>
<text x="110.4" y="121.5">Earth</text>
<text x="176.4" y="125.3">U2</text>
<text x="190.4" y="125.3">+3V3</text>
<text x="257" y="124.1">+5V</text>
<text x="169.3" y="127.9">ADS1115-module</text>
<text x="29.7" y="132.9">+5V</text>
<text x="82.4" y="136.8">PMOS</text>
<text x="83.7" y="134.2">Q1</text>
<text x="180.3" y="135.5">GND</text>
<text x="180.6" y="132.9">VDD</text>
<text x="265.4" y="135.5">BZ1</text>
<text x="62.7" y="141.8">SW2</text>
<text x="72.3" y="143.1">C2</text>
<text x="80.5" y="139.4">D</text>
<text x="88.2" y="139.4">S</text>
<text x="179.3" y="143.1">ADDR</text>
<text x="180.6" y="140.6">SDA</text>
<text x="180.7" y="138">SCL</text>
<text x="200" y="141.8">R16</text>
<text x="207" y="140.6">Earth</text>
<text x="238.1" y="141.8">R18</text>
<text x="265.4" y="138">Buzzer</text>
<text x="60.5" y="144.4">SW_SPDT</text>
<text x="70.9" y="145.6">0.1uF</text>
<text x="84.8" y="146.8" transform="rotate(-90 84.8 146.8)">G</text>
<text x="92.7" y="149.2">10uF</text>
<text x="93.7" y="144.9">C3</text>
<text x="108" y="146.9">R3</text>
<text x="108" y="149.5">100k</text>
<text x="179.8" y="145.6">ALRT</text>
<text x="181.9" y="148.2">A0</text>
<text x="199.5" y="144.4">300k</text>
<text x="238.8" y="144.4">1k</text>
<text x="261.6" y="149.5">S8050</text>
<text x="261.6" y="146.9">Q4</text>
<text x="84.8" y="154.4" transform="rotate(-90 84.8 154.4)">S</text>
<text x="97.9" y="154.5">300k</text>
<text x="99" y="152">R4</text>
<text x="181.9" y="150.7">A1</text>
<text x="181.9" y="153.3">A2</text>
<text x="181.9" y="155.8">A3</text>
<text x="212.1" y="153.3">R17</text>
<text x="212.1" y="155.8">200k</text>
<text x="18.6" y="159.6">SW_Push</text>
<text x="20.8" y="157.1">SW1</text>
<text x="34.3" y="157.1">R1</text>
<text x="34.3" y="159.6">10k</text>
<text x="38.8" y="159.6">1uF</text>
<text x="39.3" y="157.1">C1</text>
<text x="48.3" y="157.1">R2</text>
<text x="48.3" y="159.6">100k</text>
<text x="75.7" y="159.6">NMOS</text>
<text x="78.5" y="157.1">Q2</text>
<text x="90.7" y="157.2">G</text>
<text x="57.1" y="164.7">Earth</text>
<text x="84.8" y="162" transform="rotate(-90 84.8 162)">D</text>
<text x="207" y="163.4">Earth</text>
<text x="256.5" y="162.2">Earth</text>
<text x="15.2" y="172.3">Earth</text>
<text x="34.3" y="168.5">D11</text>
<text x="34.3" y="171">1N5400</text>
<text x="82.5" y="169.8">Earth</text>
<text x="108" y="176.1">R5</text>
<text x="108" y="178.7">1k</text>
</g>
<g font-size="1.3" fill="#a90000">
<text x="20.2" y="34">3</text>
<text x="20.2" y="31.5">4</text>
<text x="20.2" y="39.1">1</text>
<text x="20.2" y="36.6">2</text>
<text x="153.6" y="54.4">1</text>
<text x="153.6" y="56.9">3</text>
<text x="153.6" y="59.4">5</text>
<text x="162.5" y="54.4">2</text>
<text x="162.5" y="56.9">4</text>
<text x="162.5" y="59.4">6</text>
<text x="153.6" y="62">7</text>
<text x="153.6" y="64.5">9</text>
<text x="161.9" y="64.5">10</text>
<text x="162.5" y="62">8</text>
<text x="153" y="67.1">11</text>
<text x="153" y="69.6">13</text>
<text x="161.9" y="67.1">12</text>
<text x="161.9" y="69.6">14</text>
<text x="153" y="72.1">15</text>
<text x="153" y="74.7">17</text>
<text x="153" y="77.2">19</text>
<text x="161.9" y="72.1">16</text>
<text x="161.9" y="74.7">18</text>
<text x="161.9" y="77.2">20</text>
<text x="38.7" y="78.5">1</text>
<text x="38.7" y="83.6">2</text>
<text x="153" y="79.8">21</text>
<text x="153" y="82.3">23</text>
<text x="161.9" y="79.8">22</text>
<text x="161.9" y="82.3">24</text>
<text x="153" y="84.8">25</text>
<text x="153" y="87.4">27</text>
<text x="153" y="89.9">29</text>
<text x="161.9" y="84.8">26</text>
<text x="161.9" y="87.4">28</text>
<text x="161.9" y="89.9">30</text>
<text x="153" y="92.5">31</text>
<text x="153" y="95">33</text>
<text x="161.9" y="92.5">32</text>
<text x="161.9" y="95">34</text>
<text x="153" y="97.5">35</text>
<text x="153" y="100.1">37</text>
<text x="161.9" y="97.5">36</text>
<text x="161.9" y="100.1">38</text>
<text x="244.4" y="100.1">3</text>
<text x="244.4" y="97.5">4</text>
<text x="29.1" y="107.7">1</text>
<text x="38" y="107.7">3</text>
<text x="153" y="102.6">39</text>
<text x="161.9" y="102.6">40</text>
<text x="244.4" y="105.2">1</text>
<text x="244.4" y="102.6">2</text>
<text x="29.1" y="110.2">2</text>
<text x="38" y="110.2">4</text>
<text x="38" y="112.8">5</text>
<text x="79.9" y="109">1</text>
<text x="79.9" y="111.5">2</text>
<text x="88.8" y="109">3</text>
<text x="88.8" y="111.5">4</text>
<text x="186" y="131.8">1</text>
<text x="186" y="136.9">3</text>
<text x="186.1" y="134.4">~</text>
<text x="259.6" y="133.1">1</text>
<text x="186" y="139.4">4</text>
<text x="186" y="142">5</text>
<text x="259.6" y="138.2">2</text>
<text x="60.3" y="147.1">3</text>
<text x="67.9" y="149.6">2</text>
<text x="186" y="144.5">6</text>
<text x="186" y="147.1">7</text>
<text x="186" y="149.6">8</text>
<text x="252" y="147.1">2</text>
<text x="258.8" y="144.2" transform="rotate(-90 258.8 144.2)">3</text>
<text x="60.3" y="152.1">1</text>
<text x="185.4" y="154.7">10</text>
<text x="186" y="152.1">9</text>
<text x="258.8" y="151.8" transform="rotate(-90 258.8 151.8)">1</text>
</g>
<g font-size="1" fill="#006464">
<text x="50.4" y="27.4">VDD</text>
<text x="35.3" y="32.5">E+_(R)</text>
<text x="35.3" y="35">E-_(N)</text>
<text x="35.3" y="37.6">A-_(B)</text>
<text x="35.3" y="40.1">A+_(V)</text>
<text x="35.3" y="47.7">B-</text>
<text x="50.5" y="45.2">CLK</text>
<text x="50.7" y="42.6">DAT</text>
<text x="35.3" y="50.3">B+</text>
<text x="50.2" y="52.8">GND</text>
</g>
<g font-size="1" fill="#a90000">
<text x="55.3" y="26.4">7</text>
<text x="32.4" y="31.5">1</text>
<text x="32.4" y="34">2</text>
<text x="32.4" y="36.6">3</text>
<text x="32.4" y="39.1">4</text>
<text x="55.3" y="41.7">9</text>
<text x="32.4" y="46.7">5</text>
<text x="55.3" y="44.2">8</text>
<text x="32.4" y="49.3">6</text>
<text x="54.8" y="51.8">10</text>
</g>
</svg>
